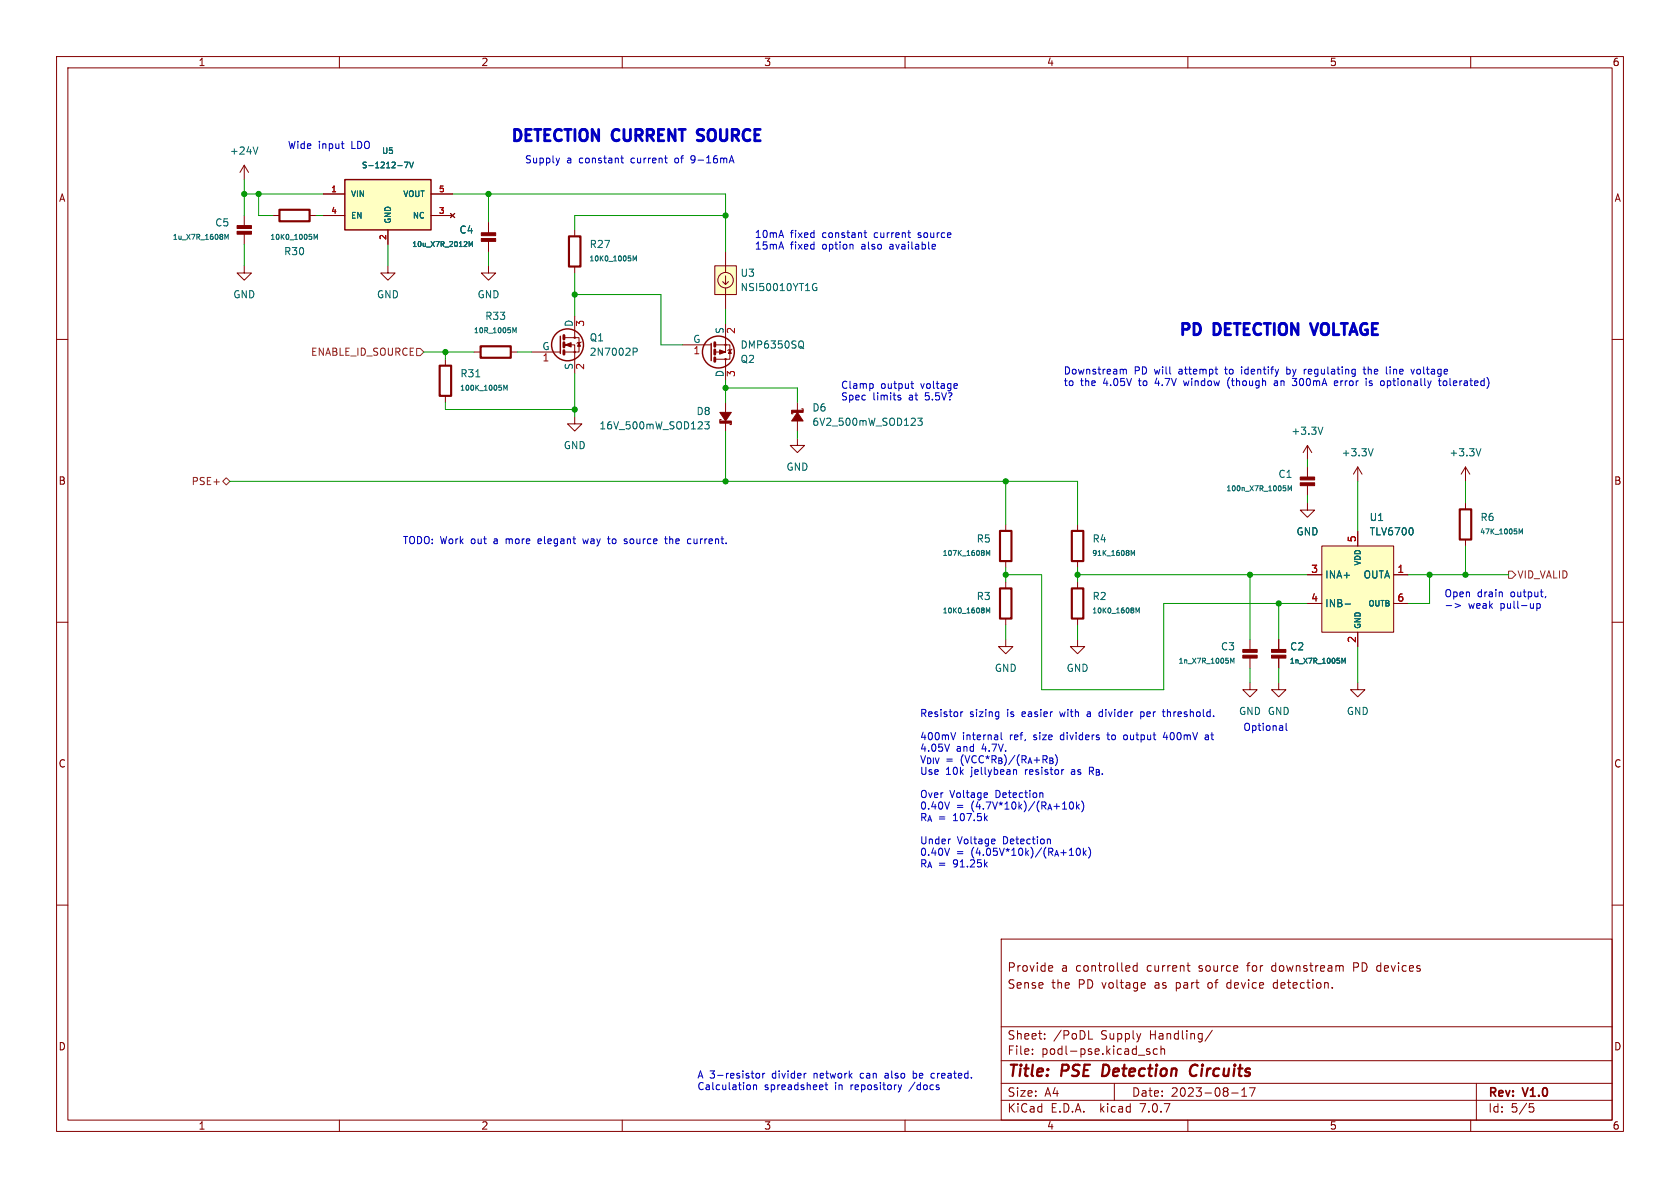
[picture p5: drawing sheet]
<svg xmlns="http://www.w3.org/2000/svg" width="297mm" height="210mm" viewBox="0 0 297 210" stroke-linecap="round" stroke-linejoin="round" font-family="sans-serif">
<g fill="none" stroke="#840000" stroke-width=".18">
<path d="M10 10h277v190h-277zM12 12h273v186h-273zM60 10v2M110 10v2M160 10v2M210 10v2M260 10v2M43.2 29.2v2.6M43.2 38.1v1.8M43.2 29.2l.7 1.3M43.2 29.2l-.8 1.3M48.3 38.1h1.1"/>
<path d="M54.7 38.1h1.2M57.1 34.3h3.9M57.1 38.1h3.9M76.2 34.3h3.8M76.2 38.1h3.8M79.6 37.7l.8 .8M80.4 37.7l-.8 .8M86.4 39.4v1.7M10 60h2M43.2 47v1.3h1.2l-1.2 1.2-1.3-1.2h1.3M43.2 41.4v1.8M68.6 47v1.3h1.2l-1.2 1.2-1.3-1.2h1.3"/>
<path d="M68.6 40.6v2.6M86.4 47v1.3h1.2l-1.2 1.2-1.3-1.2h1.3M86.4 42.7v1.8M101.6 55.9v3.8h-1.8M101.6 59.7h.8v2.5h-.8v-1.2h-1.8M101.6 40.6v1.2M101.6 47.1v1.2M126.4 47h3.8v5.1h-3.8zM127.8 49.8l.5 .5M128.3 57.2v3.8h-1.8M128.3 44.5v3.6M128.3 48.8v1.5"/>
<path d="M128.3 50.9v3.7M128.8 49.8l-.5 .5M285 60h2M78.7 63.5v1.1M78.7 70v1.1M83.8 62.2h1.2M90.3 62.2h1.1M94 62.2h5.1M99.8 62.2h1.8v3.8M101.6 73.7v1.2h1.3l-1.3 1.3-1.3-1.3h1.3M102.7 60.5l-.7 .2M120.6 61h5.1"/>
<path d="M126.5 63.5h1.8v3.8M126.5 62.2h1.8v-1.2h.7v2.5h-.7M127.5 74.2h-.2v.2M128.3 71.1v1.8M128.3 74.4v1.8M129.3 74.8v.3h-.3M129.4 61.7l-.7 .3M140 72.9v.3h.2M141 77.5v1.2h1.2l-1.2 1.3-1.3-1.3h1.3M141 71.1v1.8M141 74.4v1.8M141.7 72.3h.3v.2"/>
<path d="M231.1 78.7v2.6M231.1 78.7l-.7 1.3M231.1 78.7l.8 1.3M177.8 92.7v1.2M177.8 99.2v1.1M190.5 92.7v1.2M190.5 99.2v1.1M231.1 88.9v1.3h1.3l-1.3 1.2-1.2-1.2h1.2M231.1 82.6v1.7M231.1 85.9v1.7M233.7 96.5h12.7v15.3h-12.7zM240 82.6v2.5"/>
<path d="M240 94v2.5M240 82.6l-.7 1.2M240 82.6l.8 1.2M259.1 82.6v2.5M259.1 88.9v1.1M259.1 95.4v1.1M259.1 82.6l-.8 1.2M259.1 82.6l.7 1.2M10 110h2M177.8 113v1.3h1.3l-1.3 1.3-1.3-1.3h1.3M177.8 102.9v1.1M177.8 109.3v1.2"/>
<path d="M190.5 113v1.3h1.3l-1.3 1.3-1.3-1.3h1.3M190.5 102.9v1.1M190.5 109.3v1.2M221 113v1.8M221 116.3v1.8M226.1 113v1.8M226.1 116.3v1.8M231.1 101.6h2.6M231.1 106.7h2.6M240 111.8v2.5M246.4 101.6h2.5M246.4 106.7h2.5"/>
<path d="M285 110h2M221 120.7v1.2h1.2l-1.2 1.3-1.3-1.3h1.3M226.1 120.7v1.2h1.2l-1.2 1.3-1.3-1.3h1.3M240 120.7v1.2h1.3l-1.3 1.3-1.2-1.3h1.2M10 160h2M285 160h2M177 166h108v32h-108zM185.6 170.7l.4 .1 .1 .3-.7 .1M186 171.6l-.4 .1M201 170.8l-.4-.1-.3 .3v.4l.2 .2h.5M201 170.2v1.5M202.2 173.7l.3 .4-.8 .1"/>
<path d="M202.4 174.6l-.2 .1M209.8 170.7h.6M210 171.5l.4 .2M217 173.8v.8M225.4 173.7l-.3 .3v.4l.3 .3M235.5 174.6v.1M237.2 170.7l.3 .2v.8M239.3 171h.6M239.9 170.2h-.6v1.5M60 198v2M110 198v2M160 198v2"/>
<path d="M177 194.5h108M177 191.5h108M177 187.5h108M177 181.5h108M182.5 186.3v.1M182.5 185.5v.1M184.7 183.6v.1M184.7 182.8v.1M192.5 183.7h.7M197 191.5v3M203.2 185.5l-.3-.1-.2 .2v.2l.5 .2v.3h-.5M204.6 185.5l-.4-.1-.3 .3v.4l.1 .2h.6"/>
<path d="M205.2 185.5l.3-.1 .3 .1 .1 .9M205.2 184.9v1.5M210 198v2M214.3 182.1l-1.3 2M217.7 193.2h1.2M219.5 193.8h.9M219.5 192.7l.5-.4v1.5M220.9 192.3h1l-.7 1.5M260 198v2M261 191.5v6.5M270.4 195.1h.7M270.5 195.7h.4l.3 .3-.2 .5-.5 .1"/>
<circle cx="101.6" cy="59.7" r=".13"/>
<circle cx="128.3" cy="49.5" r="1.37"/>
<circle cx="101.6" cy="62.2" r=".13"/>
<circle cx="128.3" cy="61" r=".13"/>
<circle cx="128.3" cy="63.5" r=".13"/>
</g>
<path d="M195.1 188.2l-.3 2h.5M211.4 188.2a1.13 1.13 0 0 0-1 .7 1.13 1.13 0 0 0 .2 1.2l.3 .1 .5-.1" fill="none" stroke="#840000" stroke-width=".4"/>
<g fill="#840000" stroke="#840000" stroke-width=".18">
<path d="M41.9 40.9h2.5v.5h-2.5z"/>
<path d="M41.9 39.9h2.5v.5h-2.5z"/>
<path d="M229.9 85.3h2.5v.6h-2.5z"/>
<path d="M229.9 84.3h2.5v.5h-2.5z"/>
<path d="M224.8 115.8h2.5v.5h-2.5z"/>
<path d="M224.8 114.8h2.5v.5h-2.5z"/>
<path d="M219.7 115.8h2.5v.5h-2.5z"/>
<path d="M219.7 114.8h2.5v.5h-2.5z"/>
<path d="M102.4 60.6l.2 .6h-.5z"/>
<path d="M99.9 61l1.1-.4v.7z"/>
<path d="M127.3 74.4h2v.4h-2z"/>
<path d="M127.3 72.9h2l-1 1.5z"/>
<path d="M140 72.5h2v.4h-2z"/>
<path d="M141 72.9l1 1.5h-2z"/>
<path d="M129 61.8l.3 .7h-.5z"/>
<path d="M127.2 61.8l1 .4-1 .4z"/>
<path d="M85.1 42.2h2.5v.5h-2.5z"/>
<path d="M85.1 41.1h2.5v.6h-2.5z"/>
</g>
<g fill="none" stroke="#006464" stroke-width=".18">
<path d="M45.6 26l-.4 1.2M70.3 29.3h.8M71.5 28.7h.7l-.5 1M72.4 28.7l.3 1 .4-1M39.8 42.3v-.9l.3 .7 .3-.7v.9M55.5 42.3v-.9l.3 .7 .3-.7v.9M82.9 43.6v-.9l.3 .6 .3-.6v.9M90.7 57.9l.3 .7 .2-.7v.9M111.9 46.1v-.9l.3 .7 .3-.7v.9M144.2 50.8h.2l-.1 .5-.3 .1-.3-.2M144.3 50.2l-.3-.1-.3 .2M84.1 66.6h.7"/>
<path d="M89.1 69v-.9l.3 .6 .3-.6v.9M111.9 61.5h.5l.3 .3-.2 .3-.6 .1M124.6 74.6h.8l-.4 .4 .3 .2v.5l-.2 .1-.5-.1M141.7 61.3l.2 .2M141.7 60.3h.2a.9 .9 0 0 1 0 1.2M141.9 61.5l.2 .2M141.9 61.5h-.2M162.2 73.9h.8l-.4 .5 .4 .1v.6l-.2 .1-.6-.1M233.9 75.5l-.5 1.3M242.8 79.3l-.5 1.3M261.8 79.3l-.4 1.3M174.4 98.2v-.9l.3 .6 .3-.6v.9"/>
<path d="M200 97.3l.3 .6 .3-.6v.9M227.7 86.8v-.9l.3 .6 .3-.6v.9M249.8 93.5v.8M268.6 93.5l.3 .6 .2-.6v.9M174.4 108.4v-.9l.3 .6 .3-.6v.9M200.8 108.4v-.9l.3 .6 .3-.6v.9M217.6 117.2v-.8l.3 .6 .3-.6v.8M237.2 117.2v-.8l.3 .6 .3-.6v.8M237.8 106.8h1"/>
</g>
<path d="M49.4 37.1h5.3v2h-5.3zM100.6 41.8h2v5.3h-2zM77.7 64.6h2.1v5.4h-2.1zM85 61.2h5.3v2h-5.3zM176.8 93.9h2v5.3h-2zM189.5 93.9h2v5.3h-2zM258.1 90h2v5.4h-2zM176.8 104h2v5.3h-2zM189.5 104h2v5.3h-2z" fill="none" stroke="#840000" stroke-width=".38"/>
<g fill="#ffffc2" stroke="#ffffc2" stroke-width=".18">
<path d="M233.7 96.5h12.7v15.3h-12.7z"/>
<path d="M126.4 47h3.8v5.1h-3.8z"/>
<path d="M61 31.8h15.2v8.8h-15.2z"/>
</g>
<path d="M99.7 59.3v.6M99.7 60.6v.7M99.7 62v.6M126.4 60.6v.6M126.4 61.8v.8M126.4 63.2v.7" fill="none" stroke="#840000" stroke-width=".51"/>
<g fill="none" stroke="#840000" stroke-width=".25">
<path d="M61 31.8h15.2v8.8h-15.2zM99.1 59.4v3.1M125.7 60.7v3.1"/>
<circle cx="100.3" cy="61" r="2.82"/>
<circle cx="127" cy="62.2" r="2.82"/>
</g>
<path d="M73.7 61.6h.6l.6 .6-.6 .7h-.6zM39.4 85.1l.6-.6 .6 .6-.6 .6zM266.7 101h.6l.7 .6-.7 .6h-.6z" fill="none" stroke="#725600" stroke-width=".18"/>
<g fill="none" stroke="#0000c2" stroke-width=".18">
<path d="M60.3 25.4h.5M60.6 26.2l.2 .1M98.9 27.9l-.3 .9M109.7 27.9h.5M109.9 27.5v1.1l.3 .2M117.5 27.9h.5M117.8 28.8h.2M122.3 28.8h.2M122.4 27.5l-.3 .3v.3l.3 .2M129 28.4h.6M129.3 27.5l.5 1.3M152.7 41.1h.5"/>
<path d="M152.9 40.7v1.1l.3 .2M160.5 41.1h.5M160.8 42h.2M165.2 43.2l.2 .3-.6 .1M165.3 44h-.1M154.1 67.8l.3 .3v.3l-.3 .3M158.8 70.2l.5 .3-.1 .1-.3 .1M158.8 69.9h.4M161 67.8h.5M161.2 67.4v1.1l.3 .2M169.1 67.8l.2 .3-.7 .1M169.2 68.6l-.1 .1"/>
<path d="M198.2 65.3l.4 .2M198.6 65.5l.2-.2h.3v.8M198.6 65.5v.6M209.2 67.3l.3 .9M214.8 65.3h.5M215 66.1h.3M217.3 66.8a1.47 1.47 0 0 0 .1 1.9M219.5 64.9v.1M219.5 65.3v.8M225.3 67.4h.5M225.9 67.6l-.5 .1-.1 .2 .1 .3 .5-.1M227.5 66.1h.4"/>
<path d="M227.5 64.9v1.2M227.9 65.3h-.4M229.2 67.9l-.2 .3h-.4M229.2 66.9l-.4 .5h.3l.1 .2M230.9 65.3h-.2M236 67.4l.3-.1 .2 .3-.6 .1M236 68.1h.4M241 65.3h.5M241.2 64.9v1l.3 .2M242.5 67.4l-.3-.1-.1 .2v.2l.4 .1v.3h-.4M245.3 68.1l.3 .1M245.3 67.3v1.3"/>
<path d="M245.6 67.3l-.3 .1M245.8 64.9v.1M245.8 65.3v.8M250 65.3l-.3 .8M250.6 65.3l-.1 .2 .1 .6M254.3 67.3h.5M254.5 66.9v1.1l.3 .2M255.2 67.4l.3-.1 .3 .3v.3l-.3 .3-.3-.1-.1-.2zM95.3 95.3l-.2 .1v.5l.2 .2M95.7 95.6l-.6 .1M103 95.3l.3 .8 .2-.6M107.4 95.3h.5"/>
<path d="M107.6 96l.3 .1M110.5 95.3h.3M110.5 95.7h.3l.1 .2-.2 .2h-.2M117.5 95.3h.5M117.7 94.8v1.1l.3 .2M118.4 94.8v1.3M118.6 95.3l-.2 .1M122 95.3h.1M122.1 96l-.1 .1M255.7 107.1h.9M257.2 106.7l1 .4-1 .3M271.7 106.7v1.3"/>
<path d="M271.7 106.8l.4-.1 .2 .2-.1 .6h-.5M273.3 105.4l-.2 .3M167.9 131.5l-.5 1.3M168.9 129.5l-.4 1.3M169.9 125.8v.9M170.2 125.8l-.3 .3M176.4 125.8l.2 .1M176.6 125.8v1.1l-.2 .1M176.6 126.6l-.2 .1M177 129.5v1.1l.2 .2M179.2 136.1h.5v.8M188.1 136.1h-.3"/>
<path d="M192.4 125.8l-.2 .1M192.4 126.2l-.2 .2 .2 .3M192.6 136.3h.5M193.1 135.6h-.5v1.3M194.3 126.6l.5 .1M194.8 125.8l-.5 .1M195.7 129.9h.5M195.9 129.5v1.2M199.1 129.9l-.3 .1-.2 .2 .1 .4 .4 .2M201.7 125.9l.3-.1 .2 .1M201.7 125.8v1.3M202.2 126.6l-.2 .1-.3-.1"/>
<path d="M205.5 125.8h.5M205.8 126.7h.2M206 129.4l-.3 .9h.7M213.1 130h.5v.8M213.6 130.2l-.4 .1-.2 .2 .2 .3 .4-.1M227.4 127.9v1l.2 .2M167.9 141.8l-.5 1.2M167.9 149.9l-.5 1.3M167.9 148.3h.1M174.4 140.1l.2 .3-.6 .2M174.5 140.9l-.1 .1M175.7 148.3l.2 .3-.6 .1"/>
<path d="M175.8 149.1l-.1 .1M184 140.1l.4 .2v.7M185.3 148.3l.4 .2v.7M191.2 141.6a1.46 1.46 0 0 1 0 1.9M191.7 150.7l.3 .5M192 150.4l-.5 .4M192.4 149.8a1.46 1.46 0 0 1 0 1.9M132.4 191.8l.3 .2v.4l-.3 .2M133.2 191.9l.2-.1h.3l.1 .8M133.2 191.8v.8M133.8 189.8l.3-.1 .2 .3v.3l-.2 .3-.3-.1-.2-.2zM134.8 189.7v.9"/>
<path d="M135.2 189.7l-.4 .3M142.4 189.7h.1M145.4 191.8l.1 .3-.6 .1M145.8 191.8h.5M146 191.4v1l.3 .2M156.6 189.7l-.1 .1M156.6 190.1l-.2 .2 .2 .3M158.8 191.8l.3 .8M159.1 192.6l-.1 .3M159.4 191.8l-.3 .8M161.5 190.5l.3 .1M161.5 189.3v1.3"/>
<path d="M161.8 189.7l-.3 .1M164.7 189.8h.5M164.7 190.5h.5M166 192.3v.3"/>
</g>
<path d="M123.3 24.8l.7 .1M124.1 22.9h-.5a.49 .49 0 0 0-.3 .5 .49 .49 0 0 0 .3 .4l.4 .1M231.7 57.2l.6 2 .7-2" fill="none" stroke="#0000c2" stroke-width=".5"/>
<g fill="none" stroke="#009600" stroke-width=".18">
<path d="M43.2 34.3h13.9M43.2 31.8v6.3M45.7 34.3v3.8h2.6M55.9 38.1h1.2M80 34.3h48.3v10.2M86.4 34.3v5.1M128.3 38.1h-26.7v2.5M43.2 43.2v3.8M68.6 43.2v3.8M86.4 44.5v2.5M101.6 48.3v7.6M101.6 52.1h15.2v8.9h3.8"/>
<path d="M128.3 54.6v2.6M74.9 62.2h8.9M78.7 62.2v1.3M78.7 71.1v1.3h22.9M91.4 62.2h2.6M101.6 66v7.7M128.3 68.6h12.7v2.5M128.3 67.3v3.8M128.3 76.2v8.9M141 76.2v1.3M40.6 85.1h149.9v7.6M177.8 85.1v7.6"/>
<path d="M231.1 81.3v1.3M231.1 87.6v1.3M240 85.1v8.9M259.1 85.1v3.8M259.1 96.5v5.1M177.8 100.3v2.6M177.8 110.5v2.5M177.8 101.6h6.3v20.3h21.6v-15.2h25.4M190.5 100.3v2.6M190.5 110.5v2.5M190.5 101.6h40.6M221 101.6v11.4"/>
<path d="M221 118.1v2.6M226.1 106.7v6.3M226.1 118.1v2.6M240 114.3v6.4M248.9 101.6h17.8M252.7 101.6v5.1h-3.8"/>
</g>
<g fill="#009600" stroke="#009600" stroke-width=".18">
<circle cx="86.4" cy="34.3" r=".46"/>
<circle cx="128.3" cy="85.1" r=".46"/>
<circle cx="128.3" cy="38.1" r=".46"/>
<circle cx="43.2" cy="34.3" r=".46"/>
<circle cx="45.7" cy="34.3" r=".46"/>
<circle cx="252.7" cy="101.6" r=".46"/>
<circle cx="259.1" cy="101.6" r=".46"/>
<circle cx="177.8" cy="85.1" r=".46"/>
<circle cx="190.5" cy="101.6" r=".46"/>
<circle cx="101.6" cy="52.1" r=".46"/>
<circle cx="101.6" cy="72.4" r=".46"/>
<circle cx="78.7" cy="62.2" r=".46"/>
<circle cx="128.3" cy="68.6" r=".46"/>
<circle cx="226.1" cy="106.7" r=".46"/>
<circle cx="221" cy="101.6" r=".46"/>
<circle cx="177.8" cy="101.6" r=".46"/>
</g>
<g font-size="2.8" fill="#0000c2">
<text x="90.2" y="25.2">DETECTION</text>
<text x="108.6" y="25.2">CURRENT</text>
<text x="124.8" y="25.2">SOURCE</text>
<text x="208.3" y="59.4">PD</text>
<text x="214.9" y="59.4">DETECTION</text>
<text x="233.3" y="59.4">VOLTAGE</text>
</g>
<g font-size="2.8" fill="#840000">
<text x="178" y="190.9">Title:</text>
<text x="187.7" y="190.9">PSE</text>
<text x="195.7" y="190.9">Detection</text>
<text x="212" y="190.9">Circuits</text>
</g>
<g font-size="2.1" fill="#840000">
<text x="178" y="172">Provide</text>
<text x="187.6" y="172">a</text>
<text x="190.2" y="172">controlled</text>
<text x="202.9" y="172">current</text>
<text x="212.2" y="172">source</text>
<text x="220.9" y="172">for</text>
<text x="225.4" y="172">downstream</text>
<text x="240" y="172">PD devices</text>
<text x="178" y="175">Sense</text>
<text x="185.9" y="175">the</text>
<text x="190.7" y="175">PD voltage</text>
<text x="204.4" y="175">as</text>
<text x="208.3" y="175">part</text>
<text x="214.1" y="175">of</text>
<text x="217.6" y="175">device</text>
<text x="226" y="175">detection.</text>
<text x="178" y="184">Sheet:</text>
<text x="186.2" y="184">/PoDL</text>
<text x="194.7" y="184">Supply</text>
<text x="203.4" y="184">Handling/</text>
<text x="178" y="186.7">File:</text>
<text x="184.1" y="186.7">podl-pse.kicad_sch</text>
<text x="178" y="196.9">KiCad</text>
<text x="178" y="194.1">Size:</text>
<text x="184.7" y="194.1">A4</text>
<text x="185.7" y="196.9">E.D.A.</text>
<text x="194.6" y="196.9">kicad</text>
<text x="200" y="194.1">Date:</text>
<text x="201.8" y="196.9">7.0.7</text>
<text x="207" y="194.1">2023-08-17</text>
<text x="263" y="194.3">Rev:</text>
<text x="263" y="196.9">Id:</text>
<text x="267.1" y="196.9">5/5</text>
<text x="269.4" y="194.3">V1.0</text>
</g>
<g font-size="1.8" fill="#840000">
<text x="35" y="11.9">1</text>
<text x="85" y="11.9">2</text>
<text x="135" y="11.9">3</text>
<text x="185" y="11.9">4</text>
<text x="235" y="11.9">5</text>
<text x="285" y="11.9">6</text>
<text x="10.3" y="35.9">A</text>
<text x="285.3" y="35.9">A</text>
<text x="10.3" y="85.9">B</text>
<text x="285.3" y="85.9">B</text>
<text x="10.3" y="135.9">C</text>
<text x="285.3" y="135.9">C</text>
<text x="10.3" y="185.9">D</text>
<text x="285.3" y="185.9">D</text>
<text x="35" y="199.9">1</text>
<text x="85" y="199.9">2</text>
<text x="135" y="199.9">3</text>
<text x="185" y="199.9">4</text>
<text x="235" y="199.9">5</text>
<text x="285" y="199.9">6</text>
</g>
<g font-size="1.8" fill="#006464">
<text x="40.5" y="27.5">+24V</text>
<text x="37.9" y="40.2">C5</text>
<text x="81.1" y="41.5">C4</text>
<text x="50.1" y="45.3">R30</text>
<text x="104.1" y="44">R27</text>
<text x="41.1" y="52.9">GND</text>
<text x="66.5" y="52.9">GND</text>
<text x="84.3" y="52.9">GND</text>
<text x="130.8" y="49.1">U3</text>
<text x="130.8" y="51.7">NSI50010YT1G</text>
<text x="85.7" y="56.7">R33</text>
<text x="101.3" y="57.9" transform="rotate(-90 101.3 57.9)">D</text>
<text x="128" y="59.1" transform="rotate(-90 128 59.1)">S</text>
<text x="95.8" y="62">G</text>
<text x="101.3" y="65.5" transform="rotate(-90 101.3 65.5)">S</text>
<text x="104.1" y="60.6">Q1</text>
<text x="104.1" y="63.1">2N7002P</text>
<text x="122.5" y="60.7">G</text>
<text x="130.8" y="64.4">Q2</text>
<text x="130.8" y="61.8">DMP6350SQ</text>
<text x="81.3" y="66.9">R31</text>
<text x="128" y="66.8" transform="rotate(-90 128 66.8)">D</text>
<text x="105.9" y="76.1">16V_500mW_SOD123</text>
<text x="123" y="73.6">D8</text>
<text x="143.5" y="72.9">D6</text>
<text x="143.5" y="75.5">6V2_500mW_SOD123</text>
<text x="228.2" y="77.1">+3.3V</text>
<text x="99.6" y="79.6">GND</text>
<text x="138.9" y="83.4">GND</text>
<text x="237.1" y="80.9">+3.3V</text>
<text x="256.1" y="80.9">+3.3V</text>
<text x="225.9" y="84.7">C1</text>
<text x="229.1" y="94.8">GND</text>
<text x="242" y="92.3">U1</text>
<text x="242" y="94.8">TLV6700</text>
<text x="261.6" y="92.3">R6</text>
<text x="172.6" y="96.1">R5</text>
<text x="193" y="96.1">R4</text>
<text x="172.6" y="106.3">R3</text>
<text x="193" y="106.3">R2</text>
<text x="234.2" y="102.5">INA+</text>
<text x="234.2" y="107.5">INB-</text>
<text x="241" y="102.5">OUTA</text>
<text x="175.8" y="119">GND</text>
<text x="188.5" y="119">GND</text>
<text x="215.7" y="115.2">C3</text>
<text x="228" y="115.2">C2</text>
<text x="218.9" y="126.6">GND GND</text>
<text x="238" y="126.6">GND</text>
</g>
<g font-size="1.8" fill="#0000c2">
<text x="50.8" y="26.4">Wide</text>
<text x="56.3" y="26.4">input</text>
<text x="62.2" y="26.4">LDO</text>
<text x="92.7" y="29">Supply</text>
<text x="100.2" y="29">a</text>
<text x="102.5" y="29">constant</text>
<text x="111.8" y="29">current</text>
<text x="119.8" y="29">of</text>
<text x="122.8" y="29">9-16mA</text>
<text x="133.3" y="42.2">10mA</text>
<text x="133.3" y="44.2">15mA</text>
<text x="139.7" y="42.2">fixed</text>
<text x="139.7" y="44.2">fixed</text>
<text x="145.5" y="42.2">constant</text>
<text x="145.5" y="44.2">option</text>
<text x="152.6" y="44.2">also</text>
<text x="154.8" y="42.2">current</text>
<text x="157.7" y="44.2">available</text>
<text x="162.8" y="42.2">source</text>
<text x="148.6" y="68.8">Clamp</text>
<text x="148.6" y="70.9">Spec</text>
<text x="154.3" y="70.9">limits</text>
<text x="155.7" y="68.8">output</text>
<text x="160.8" y="70.9">at</text>
<text x="162.9" y="68.8">voltage</text>
<text x="163.8" y="70.9">5.5V?</text>
<text x="188" y="66.3">Downstream</text>
<text x="188" y="68.3">to</text>
<text x="191" y="68.3">the</text>
<text x="195.1" y="68.3">4.05V</text>
<text x="200.5" y="66.3">PD</text>
<text x="201.6" y="68.3">to</text>
<text x="204.2" y="66.3">will</text>
<text x="204.7" y="68.3">4.7V</text>
<text x="208.6" y="66.3">attempt</text>
<text x="210" y="68.3">window</text>
<text x="217.1" y="66.3">to</text>
<text x="217.8" y="68.3">(though</text>
<text x="220.1" y="66.3">identify</text>
<text x="226.3" y="68.3">an</text>
<text x="228.3" y="66.3">by</text>
<text x="229.8" y="68.3">300mA</text>
<text x="231.6" y="66.3">regulating</text>
<text x="237.4" y="68.3">error</text>
<text x="242.4" y="66.3">the</text>
<text x="243.1" y="68.3">is</text>
<text x="246" y="68.3">optionally</text>
<text x="246.5" y="66.3">line</text>
<text x="251.2" y="66.3">voltage</text>
<text x="256.5" y="68.3">tolerated)</text>
<text x="71.1" y="96.3">TODO: Work</text>
<text x="83.4" y="96.3">out</text>
<text x="87.6" y="96.3">a</text>
<text x="89.9" y="96.3">more</text>
<text x="95.8" y="96.3">elegant</text>
<text x="104" y="96.3">way</text>
<text x="108.6" y="96.3">to</text>
<text x="111.6" y="96.3">source</text>
<text x="119.1" y="96.3">the</text>
<text x="123.2" y="96.3">current.</text>
<text x="255.3" y="105.7">Open</text>
<text x="259.6" y="107.7">weak</text>
<text x="261.2" y="105.7">drain</text>
<text x="265.4" y="107.7">pull-up</text>
<text x="267.2" y="105.7">output,</text>
<text x="162.6" y="126.8">Resistor</text>
<text x="162.6" y="130.9">400mV</text>
<text x="170.1" y="130.9">internal</text>
<text x="171.4" y="126.8">sizing</text>
<text x="178.1" y="126.8">is</text>
<text x="178.6" y="130.9">ref,</text>
<text x="180.9" y="126.8">easier</text>
<text x="183" y="130.9">size</text>
<text x="187.9" y="126.8">with</text>
<text x="187.9" y="130.9">dividers</text>
<text x="192.8" y="126.8">a</text>
<text x="195.2" y="126.8">divider</text>
<text x="196.5" y="130.9">to</text>
<text x="199.5" y="130.9">output</text>
<text x="202.7" y="126.8">per</text>
<text x="206.7" y="130.9">400mV</text>
<text x="206.9" y="126.8">threshold.</text>
<text x="214.3" y="130.9">at</text>
<text x="219.7" y="129.3">Optional</text>
<text x="162.6" y="133">4.05V</text>
<text x="162.6" y="135">V_{DIV} (VCC*R_{B})/(R_{A}+R_{B})</text>
<text x="162.6" y="137.1">Use</text>
<text x="167.2" y="137.1">10k</text>
<text x="167.2" y="135">=</text>
<text x="169.1" y="133">and</text>
<text x="171.8" y="137.1">jellybean</text>
<text x="173.7" y="133">4.7V.</text>
<text x="181.5" y="137.1">resistor</text>
<text x="189.9" y="137.1">as</text>
<text x="193.2" y="137.1">R_{B}.</text>
<text x="162.6" y="141.2">Over</text>
<text x="162.6" y="143.2">0.40V</text>
<text x="167.9" y="141.2">Voltage</text>
<text x="169.1" y="143.2">=</text>
<text x="171.8" y="143.2">(4.7V*10k)/(R_{A}+10k)</text>
<text x="176.1" y="141.2">Detection</text>
<text x="162.6" y="145.2">R_{A}</text>
<text x="162.6" y="149.3">Under</text>
<text x="165.9" y="145.2">=</text>
<text x="168.6" y="145.2">107.5k</text>
<text x="169.2" y="149.3">Voltage</text>
<text x="177.4" y="149.3">Detection</text>
<text x="162.6" y="151.4">0.40V</text>
<text x="162.6" y="153.4">R_{A}</text>
<text x="165.9" y="153.4">=</text>
<text x="168.6" y="153.4">91.25k</text>
<text x="169.1" y="151.4">=</text>
<text x="171.8" y="151.4">(4.05V*10k)/(R_{A}+10k)</text>
<text x="123.2" y="190.7">A 3-resistor</text>
<text x="136.6" y="190.7">divider</text>
<text x="144.1" y="190.7">network</text>
<text x="152.5" y="190.7">can</text>
<text x="157.1" y="190.7">also</text>
<text x="162.3" y="190.7">be</text>
<text x="165.7" y="190.7">created.</text>
<text x="123.2" y="192.8">Calculation</text>
<text x="135.1" y="192.8">spreadsheet</text>
<text x="147.7" y="192.8">in</text>
<text x="150.7" y="192.8">repository</text>
<text x="161.3" y="192.8">/docs</text>
</g>
<g font-size="1.8" fill="#a90000">
<text x="103.6" y="57.9" transform="rotate(-90 103.6 57.9)">3</text>
<text x="130.3" y="59.1" transform="rotate(-90 130.3 59.1)">2</text>
<text x="95.8" y="64.2">1</text>
<text x="103.6" y="65.5" transform="rotate(-90 103.6 65.5)">2</text>
<text x="122.5" y="62.9">1</text>
<text x="130.3" y="66.7" transform="rotate(-90 130.3 66.7)">3</text>
<text x="239.8" y="96" transform="rotate(-90 239.8 96)">5</text>
<text x="231.7" y="101.3">3</text>
<text x="246.9" y="101.3">1</text>
<text x="231.7" y="106.4">4</text>
<text x="246.9" y="106.4">6</text>
<text x="239.8" y="113.7" transform="rotate(-90 239.8 113.7)">2</text>
</g>
<g font-size="1.8" fill="#725600">
<text x="54.9" y="63.1">ENABLE_ID_SOURCE</text>
<text x="33.8" y="86">PSE+</text>
<text x="268.2" y="102.5">VID_VALID</text>
</g>
<g font-size="1.4" fill="#006464">
<text x="63.9" y="29.9">S-1212-7V</text>
<text x="67.4" y="27.4">U5</text>
<text x="62" y="35">VIN</text>
<text x="71.2" y="35">VOUT</text>
<text x="62" y="38.8">EN</text>
<text x="69.3" y="39.6" transform="rotate(-90 69.3 39.6)">GND</text>
<text x="72.8" y="38.8">NC</text>
<text x="240.8" y="100.1" transform="rotate(-90 240.8 100.1)">VDD</text>
<text x="241.8" y="107.4">OUTB</text>
<text x="240.8" y="111.3" transform="rotate(-90 240.8 111.3)">GND</text>
</g>
<g font-size="1.4" fill="#a90000">
<text x="58.4" y="34">1</text>
<text x="77.5" y="34">5</text>
<text x="58.4" y="37.8">4</text>
<text x="77.5" y="37.8">3</text>
<text x="68.3" y="42.5" transform="rotate(-90 68.3 42.5)">2</text>
</g>
<g font-size="1.2" fill="#006464">
<text x="30.4" y="42.6">1u_X7R_1608M</text>
<text x="47.7" y="42.6">10K0_1005M</text>
<text x="72.8" y="43.9">10u_X7R_2012M</text>
<text x="104.1" y="46.4">10K0_1005M</text>
<text x="83.7" y="59.1">10R_1005M</text>
<text x="81.2" y="69.3">100K_1005M</text>
<text x="216.7" y="87">100n_X7R_1005M</text>
<text x="261.6" y="94.7">47K_1005M</text>
<text x="166.5" y="98.5">107K_1608M</text>
<text x="193" y="98.5">91K_1608M</text>
<text x="166.5" y="108.6">10K0_1608M</text>
<text x="193" y="108.6">10K0_1608M</text>
<text x="208.2" y="117.5">1n_X7R_1005M</text>
<text x="227.9" y="117.5">1n_X7R_1005M</text>
</g>
</svg>
